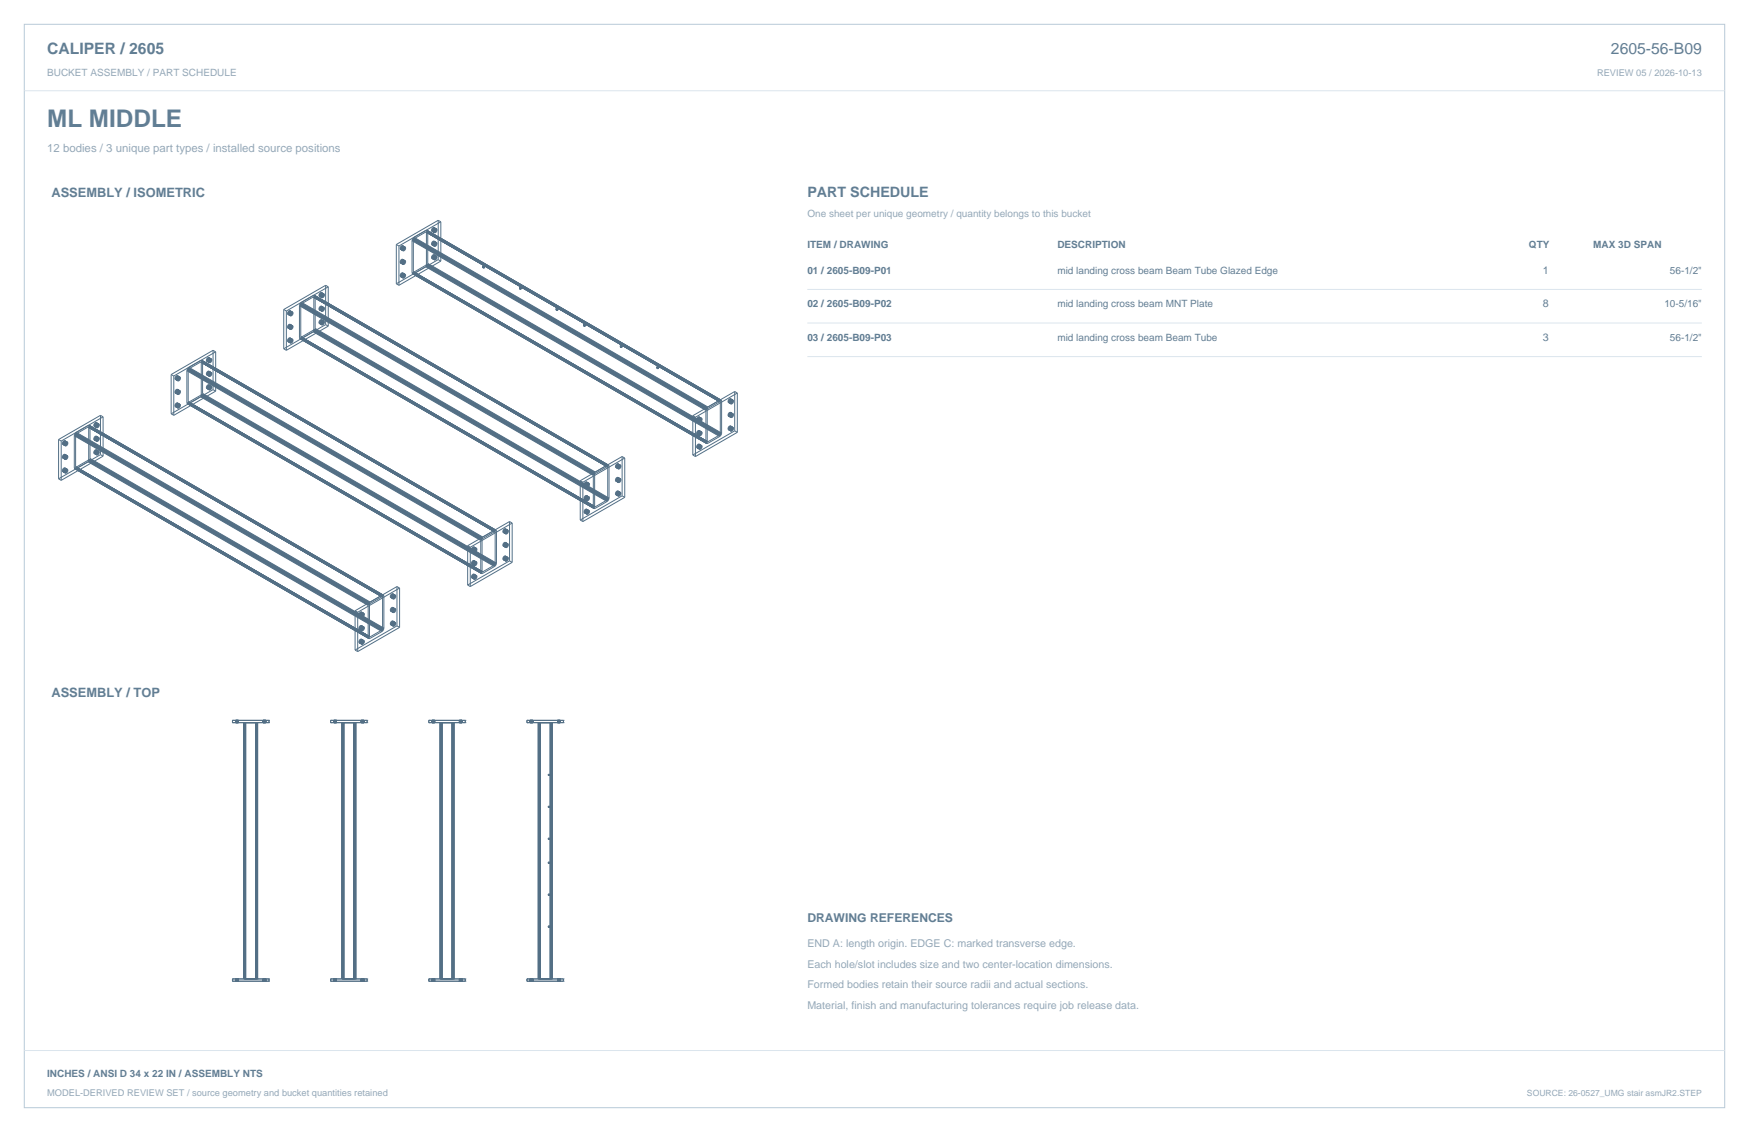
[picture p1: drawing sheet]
<svg xmlns="http://www.w3.org/2000/svg" width="864mm" height="559mm" viewBox="0 0 864 559" stroke-linecap="round" stroke-linejoin="round" font-family="sans-serif">
<path d="M12 12h840v535h-840z" fill="none" stroke="#b8cad8" stroke-width=".49"/>
<path d="M12 45h840M399 143h441M399 159h441M399 176h441M12 519h840" fill="none" stroke="#dbe5ed" stroke-width=".49"/>
<g fill="none" stroke="#536f85" stroke-width=".49">
<path d="M203 119l146 84M203 119v15M203 119l146 83M203 119h.1M204 118l145 84M204 118l-1 1M204 118h.1M204 117l145 84M204 117v1M204 118v16M204 117h.1M204 118l146 84"/>
<path d="M210 115l146 83M210 115l-6 3M210 114l146 84M210 114v1M210 114h.1M210 115h1M211 115h.1M211 115v15M211 114h-1l146 84M211 114l145 84M211 114h.1M211 114v16"/>
<path d="M213 114l2 1M213 114h.1M213 113l2 2M213 113v1M213 120h.1M213 120l1 1M213 113h.1M213 113l2 1M213 120l2 1M213 114h1M213 113l3 1M213 119l3 2"/>
<path d="M213 119v1M214 113l2 1M214 119l2 1M214 119h-1M214 113h-1M214 114h.1M214 119h.1M214 112v1M214 112l2 2M214 112h.1M214 112l2 1M214 119v1"/>
<path d="M214 113v1M215 115h.1M215 113l-1 1 1 1M215 120l-1 1M215 120h.1M215 113h.1M215 114v1M215 120h1M215 113h1M216 114h-1M216 114h.1M216 120h.1"/>
<path d="M216 113h.1M216 113v1M216 109v19M216 109h2M216 109l-20 12M218 109l-21 12M218 109v20M196 121h1M196 121v19M197 121v20M198 123l1 1M198 136l1 1"/>
<path d="M198 129l1 2M198 136h.1M198 129v1M198 123h.1M198 122l2 2M198 136l2 1M198 129l2 1M198 130h.1M198 122v1M198 129h.1M198 122l2 1M198 130l1 1"/>
<path d="M198 122h.1M198 135l2 2M198 135v1M198 135l2 1M198 122h1M198 128v1M198 128l1 1M198 135h.1M198 128l2 2M198 128h.1M198 135l1 1M198 128l2 1"/>
<path d="M198 121l2 2M198 121v1M198 121h.1M199 123l1 1M199 121h.1M199 123h-1M199 121h-1M199 121l1 1M199 128h-1M199 128h.1M199 128l1 1M199 135h-1"/>
<path d="M199 135h.1M199 135l1 1M199 136l1 1M199 129l1 1M199 135v1M199 136h-1M199 129l-1 1M199 121v2M199 137h.1M199 128v1M199 129v1v1M199 122v2"/>
<path d="M199 136v1M199 122h.1M199 131h.1M199 124h.1M199 122h1M200 137h-1M200 130l-1 1M200 124h-1M200 137h.1M200 130h.1M200 124h.1M200 123v1"/>
<path d="M200 123h.1M200 129h-1M200 129h.1M200 136h.1M200 136v1M200 136h-1M200 129v1M200 122v1M203 134l147 85M203 134v1M203 135l146 84M203 135h1"/>
<path d="M204 135l145 84M204 135h.1M204 134l146 84M204 134h.1M204 134l145 84M210 131l146 84M210 131l-6 3M210 131h.1M210 132l145 83M210 132l146 83M211 130l-1 1M211 130l145 85"/>
<path d="M211 130h.1M211 131l145 83M211 131l-1 1M211 130l145 84M211 130v1M213 127l2 1M213 127h.1M213 120v1M213 121l2 1M213 121h.1M213 127v1M213 127h1"/>
<path d="M213 126l2 2M213 128h2M213 126v1M213 121h1M213 128h1M213 126l3 2M213 126h.1M214 126l2 1M214 126h-1M214 128h.1M214 121h.1M214 126h.1"/>
<path d="M214 120l2 1M214 120v1M214 121l1 1M214 127h2M214 126v1M214 127v1M214 127l1 1M215 122h.1M215 128h.1M215 121v1M215 121h.1M215 126l-1 1"/>
<path d="M215 126h.1M215 126l1 1M216 128h-1M216 121h-1M216 127h.1M216 127v1M216 121h.1M216 120v1M216 128l-20 12M216 128l2 1M218 129l-21 12M238 131h.1"/>
<path d="M238 132h.1M238 131l1 1M238 132h1M238 131v1M239 132h-1M239 131h-1M239 132h.1M239 131h.1M239 131v1M140 153l1 1M140 153v19M141 154v19"/>
<path d="M142 155l2 1M142 155h.1M142 154l2 2M142 154v1M142 154l2 1M142 154h.1M142 154l3 1M143 153l2 2M143 153l-1 1M143 153h.1M143 155h-1M143 155l1 1"/>
<path d="M143 153l2 1M143 153v1M143 154h.1M143 156h.1M143 154v1M143 156h1M144 155l-1 1M144 156h.1M144 155v1M145 155h-1M145 154l-1 1M145 154h.1"/>
<path d="M145 155h.1M145 154v1M148 151l145 84M148 151v16M148 151l145 83M148 151h.1M148 150l145 84M148 150v1M148 150l146 84M148 150h.1M148 150l146 83M149 150l145 84"/>
<path d="M149 150v16M149 150h.1M149 149l145 84M149 149l-1 1M155 147l-6 3M155 147l145 84M155 147h.1M155 147v15M155 146l146 84M155 146h.1M155 146l1 16M157 146l2 1"/>
<path d="M157 152l3 2M157 159l3 1M157 159h.1M157 152v1M157 146h.1M157 146l3 1M157 152l3 1M157 153l2 1M157 159l2 1M157 153h1M157 159l1 1M157 152h.1"/>
<path d="M158 145l2 2M158 160h.1M158 159h-1M158 159h1M158 152h-1M158 152l1 1M158 145l-1 1M158 152l2 1M158 153l1 1M158 159l2 1M158 160h1M158 159h.1"/>
<path d="M158 152h.1M158 145h.1M158 145l2 1M158 158l2 2M158 158v1M158 151l2 2M158 158l2 1M158 158h.1M158 151v1M158 151h.1M158 151l2 1M158 144v1"/>
<path d="M158 144l2 1M159 158v1M159 158h-1M159 158l1 1M159 151h-1M159 151h.1M159 151l1 1M159 144h-1M159 144v1M159 144l1 1M159 146h-1h-1M159 152l-1 1"/>
<path d="M159 146h1M159 152l1 1M159 159l1 1M159 159l-1 1M159 151v1M159 159v1M159 153v1M159 145h.1M159 145v1M159 154h.1M159 147h.1M160 154h-1"/>
<path d="M160 147h-1M160 153v1M160 147h.1M160 160h.1M160 153h.1M160 145l-1 1v1M160 159h-1M160 159h.1M160 145h.1M160 146v1M160 146h.1M160 152l-1 1"/>
<path d="M160 152h.1M160 159v1M160 145v1M160 152v1M161 141v19M161 141l1 1M161 141l-21 12M162 142l-21 12M162 142v19M196 140l1 1M257 143h.1M257 142h.1"/>
<path d="M257 142v1M275 153h.1M275 152h.1M275 152v1M288 160h.1M288 160v1M289 160h-1M289 160v1M289 160h.1M99 179l145 84M99 179l-6 3M99 179h.1"/>
<path d="M99 179v16M99 178l146 84M99 178h1M100 178v16M102 178l2 1M102 178h.1M102 177l2 2M102 177v1M102 177h.1M102 177l3 1M103 177h-1M103 177l2 1"/>
<path d="M103 177h.1M103 176v1M103 176l2 1M103 178h-1M103 178h1M103 177v1M103 179h.1M103 179h1M104 179h.1M104 177l-1 1v1M104 177h.1M104 178v1"/>
<path d="M104 177h1M105 178h-1M105 177v1M105 178h.1M105 173l-20 12M105 173v19M105 173l1 1M106 174l-20 12M106 174v19M140 172l1 1M142 168l2 1M142 161l2 2"/>
<path d="M142 168h.1M142 161v1M142 161h.1M142 161l2 1M142 162l2 1M142 168v1M142 167l3 2M142 161l3 1M142 167v1M142 169h.1M142 167l3 1M142 161h2"/>
<path d="M142 167h.1M142 160l3 2M142 160v1M142 167l2 1M143 167l2 1M143 160l2 2M143 160h-1M143 167h-1M143 167h.1M143 160h.1M143 160l2 1M143 160v1"/>
<path d="M143 161l-1 1M143 168l-1 1M143 168l1 1M143 161l1 1M143 167v1M144 161l-1 1 1 1M144 168l-1 1h1M144 169h.1M144 163h.1M144 162v1M144 162h.1M145 162h-1"/>
<path d="M145 169h-1M145 168h-1M145 168h.1M145 162h.1M145 168v1M145 161h-1M145 161h.1M145 161v1M148 167l146 84M148 167h.1M149 166l145 84M149 166h.1"/>
<path d="M149 167h-1M155 163l-6 3M155 163l145 84M155 163h.1M155 164l145 84M155 164l145 83M155 162l146 85M155 162v1M156 163l145 83M156 163l-1 1M156 162l145 84M156 162v1"/>
<path d="M156 162h.1M159 160h.1M160 160h-1M161 160l-21 12M161 160l1 1M162 161l-21 12M288 161h.1M288 160h1M288 161h1M289 161h-1M289 161h.1M306 171h.1"/>
<path d="M306 170v1M306 171h1M306 171l1 1M306 170h.1M307 171h-1M307 170h-1M307 171h.1M307 172h.1M307 170v2M307 170h.1M307 171v1M307 170v1"/>
<path d="M85 185l1 1M85 185v19M86 186v19M86 187l2 1M86 194l2 1M86 194h.1M86 187h.1M86 193l2 2M86 193v1M86 186l3 2M86 200l3 1M86 193l3 1"/>
<path d="M86 194h1M86 187h1M86 186v1M86 193h.1M86 200h.1M87 200l2 1M87 193l2 1M87 186l2 1M87 200h-1M87 193h-1M87 194h.1M87 187h.1"/>
<path d="M87 186h-1M87 199l2 2M87 186h.1M87 186l1 1M87 193h.1M87 193h1M87 199v1M87 192l2 2M87 192v1M87 199h.1M87 199l1 1M87 199l2 1"/>
<path d="M87 192h.1M87 185v1M87 185l2 2M87 192l2 1M87 187l2 1M87 192h1M87 199h1v1M87 185h.1M87 185h1M88 194h-1M88 194h1M88 185h.1"/>
<path d="M88 192h.1M88 185l-1 2M88 192v2M88 193v1v1M88 187v1M88 200v1M88 195h.1M88 188h.1M88 193h.1M88 193h1M89 194l-1 1M89 188h-1"/>
<path d="M89 194h.1M89 188h.1M89 187v1M89 193h.1M89 200h-1M89 200h.1M89 187h.1M89 187h-1M89 193v1M92 183l145 84M92 199l146 84M92 199h.1"/>
<path d="M92 183v16M92 183h.1M92 182l145 84M92 182v1M92 182l146 84M92 182h.1M93 182l145 84M93 182h-1M93 182l145 83M93 182h.1M93 198l145 84M93 183v15"/>
<path d="M93 183l145 83M93 198h.1M93 183h.1M93 198v1M93 182v1M93 199l145 83M93 199h.1M93 181l145 84M93 181v1M99 195l146 84M99 195l-6 4M99 195h.1"/>
<path d="M99 195l145 84M99 196l145 84M100 195l145 84M100 195l-1 1M100 194l145 84M100 194v1M100 194h.1M102 185l2 1M102 191l2 1M102 191h.1M102 185h.1M102 184l2 2"/>
<path d="M102 191v1M102 184v1M102 191l1 1M102 184h.1M102 184l1 1M102 184l2 1M102 185l1 1M102 192l1 1M102 184l3 1M102 190l2 2M102 190v1M102 183l3 2"/>
<path d="M102 190l3 1M102 190h.1M102 183v1M103 190h-1M103 190l2 1M103 183h-1M103 183l2 1M103 183h.1M103 190h.1M103 183v1M103 190l1 1M103 184l-1 1"/>
<path d="M103 184l1 1M103 191l-1 1M103 191l2 1M103 190v1M103 192v1M103 185v1M103 186h.1M103 186h1M104 192l-1 1M104 192h.1M104 186h.1M104 184l-1 1"/>
<path d="M104 185v1M104 184h.1M104 191l-1 1M104 185h.1M104 191h1M104 184h1M105 192h-1M105 185h-1M105 184h.1M105 191v1M105 185h.1M105 191h.1"/>
<path d="M105 184v1M105 192l-20 12M105 192l1 1M106 193l-20 12M324 182h.1M324 181h.1M324 181v1M324 181h1M324 182h1M325 182h-1M325 181h-1M325 182h.1"/>
<path d="M325 181h.1M325 181v1M355 198h1M355 198l-5 4M355 198h.1M356 198h.1M356 198v16M359 198l2 1M359 198l1 1M359 198l3 1M359 198h.1M360 198l2 1"/>
<path d="M360 199h1M360 199h.1M360 198h-1M360 198h.1M360 197l1 1M360 197v1M360 197l2 2M360 197h.1M360 197l2 1M360 197h1v1M361 198l1 1M361 198l-1 1"/>
<path d="M361 199h.1M361 198v1M362 199h-1M362 198h-1M362 199h.1M362 198h.1M362 198v1M363 193l-21 12M363 193l1 1M363 193v20M364 194v19M364 194l-21 12"/>
<path d="M29 217l1 1M29 217v19M30 218v19M31 219l2 1M31 219h.1M31 218l2 2M31 218v1M31 218l2 1M31 218h.1M31 218l1 1M31 218l3 1M32 218h-1"/>
<path d="M32 218l2 1M32 219h-1M32 219l1 1M32 218h.1M32 218v1M32 220h.1M32 219v1M33 218l-1 1M33 218h.1M33 220h.1M33 219v1M33 219h.1"/>
<path d="M33 218l1 1M34 219h-1M34 219h.1M37 215l145 84M37 215v16M37 215h.1M37 215l145 83M37 214l145 84M37 214v1M37 214l146 84M37 214h.1M37 215v15"/>
<path d="M37 214l146 83M38 214h-1M38 214l145 84M38 214h.1M43 211l-5 3M43 211l146 84M44 211l145 84M44 211h-1M44 211h.1M44 211v16M44 210h-1l147 84M44 210l145 84"/>
<path d="M44 210h.1M44 210v16M46 210l2 1M46 217l2 1M46 217h.1M46 210h.1M46 216l3 2M46 216v1M46 209l3 2M46 210h1M46 216h.1M46 216l2 1"/>
<path d="M46 209v1M46 216l3 1M46 209h.1M47 209l2 1M47 216l2 1M47 209h-1M47 216h-1M47 216h.1M47 209h.1M47 215v1M47 215l2 2M47 215h.1"/>
<path d="M47 215l2 1M47 210h.1M47 209l1 1M47 215h1M47 209h2M48 210h1M48 216l1 1M48 216l-2 1M48 210h-1M48 215h.1M48 215v1M48 217v1"/>
<path d="M48 218h.1M48 211h.1M49 218h-1M49 211h-1M49 209l-1 1v1M49 217v1M49 211h.1M49 216l-1 1M49 216h.1M49 209h.1M49 217h.1M49 210v1"/>
<path d="M49 210h.1M49 209v1M49 216v1M50 205v19M50 205l1 1M50 205l-21 12M51 206l-21 12M51 206v19M85 204l1 1M86 200l2 1M86 200v1M86 201h2"/>
<path d="M88 200l-2 1M88 200l1 1M88 201h.1M89 201h-1M89 201h.1M89 200v1M342 205l1 1M342 205v20M343 206v19M344 214l2 1M344 214h.1M344 207l2 1"/>
<path d="M344 207h.1M344 213l2 2M344 207v1M344 213v1M344 220l1 1M344 213l1 1M344 206l2 2M344 208h.1M344 213h.1M344 220h.1M344 206v1M344 220l3 1"/>
<path d="M344 206l3 2M344 213l3 1M344 206h.1M344 206l3 1M345 219l2 2M345 206l2 1M345 213l2 1M345 219l-1 1M345 213h-1M345 206h-1M345 219l2 1M345 219h.1"/>
<path d="M345 212l2 2M345 206h.1M345 212h.1M345 212v1M345 219v1l-1 1M345 207h2M345 207l-1 1M345 215h.1M345 213v1h-1M345 206v1M345 214v1M345 215h1"/>
<path d="M346 215h.1M346 208h.1M347 207h-2l1 1M347 214l-1 1M347 208h-1M347 207h.1M347 214h.1M347 207v1M347 214l-1-1-1 1M349 203v16M349 202v1M349 202h.1"/>
<path d="M349 219h.1M349 201v1M349 202v16M349 218h.1M349 201h.1M350 218h-1M350 219h-1M350 202h-1M355 215l-5 4M355 215l-5 3M355 215h.1M356 215h-1"/>
<path d="M356 214v1M356 214h.1M356 215h.1M359 205l2 1M359 212l2 1M359 205h1M359 212h.1M359 205l3 1M359 211l3 2M359 211v1M359 212h1M359 205h.1"/>
<path d="M360 205l1 1M360 211l2 2M360 204l2 2M360 212h.1M360 204l-1 1M360 211h-1M360 204l2 1M360 211l2 1M360 211h.1M360 204h.1M360 204l1 1M360 211h1"/>
<path d="M360 210l2 2M360 210v1M360 210l2 1M360 210h.1M360 204h2M360 204h1M360 210h1M361 205l1 1M361 212h1M361 212h-1M361 205h-1M361 210h.1"/>
<path d="M361 213h.1M361 210v2M361 204h.1M361 204v1M361 211v2M361 205v1M361 206h.1M362 206h-1M362 213h-1M362 211h-1M362 204l-1 1M362 213h.1"/>
<path d="M362 206h.1M362 204h.1M362 211h.1M362 212v1M362 212h.1M362 205v1M362 205h.1M362 204v1M362 211v1M363 213h1M363 213l-21 12M364 213l-21 12"/>
<path d="M29 236l1 1M31 232l2 2M31 226l2 1M31 232v1M31 226h.1M31 232l2 1M31 225l2 2M31 233h.1M31 232h.1M31 225v1M31 233l2 1M31 225h.1"/>
<path d="M31 225l2 1M31 231l2 2M31 225h1M31 231v1M31 231h.1M31 231l2 1M31 231l3 1M31 224l3 2M31 224v1M32 231h-1M32 224h-1M32 224l2 2"/>
<path d="M32 231l2 1M32 224v1v1M32 224h.1M32 224l1 1M32 231h.1M32 231l1 1M32 226h-1M32 232l1 1M32 226h1M32 232l-1 1M32 231v1M32 220h1"/>
<path d="M32 225v1l1 1M33 232l-1 1 1 1M33 234h.1M33 227h.1M33 232h.1M33 233v1M33 233h.1M33 226v1M33 226h.1M33 232h1M33 225h-1M33 225l1 1"/>
<path d="M34 226h-1M34 232l-1 1M34 232h.1M34 226h.1M37 231l146 84M37 231h.1M37 231l145 84M37 230l146 84M37 230h.1M37 230v1M37 231l146 83M37 231h1"/>
<path d="M38 231h-1M38 231h.1M43 227l146 84M43 227l-5 4M44 227l145 84M44 227h-1M44 227h.1M44 228l145 84M44 227v1M44 227l146 83M44 226l146 84M44 226v1"/>
<path d="M46 223l2 1M46 223v1M46 223l3 1M46 224l2 1M46 223h.1M46 224h.1M47 222l2 2M47 222l-1 1M47 222l2 1M47 222h.1M47 222l1 1M48 224h.1"/>
<path d="M48 224v1M48 223l1 1M48 223l-2 1M48 225h.1M49 224h-1M49 224h.1M49 223l-1 1M49 223h.1M49 223v1M50 224l-21 12M50 224l1 1M51 225l-21 12"/>
<path d="M287 237l1 1M287 237v20M288 238v19M288 239l3 1M289 239l2 1M289 239h-1M289 238l2 2M289 238v1M289 238l2 1M289 238h.1M289 238h1M290 238v1"/>
<path d="M290 238l1 1M290 239l-1 1-1-1M290 239l1 1M291 240h.1M291 239h-1v1M291 239h.1M291 239v1M293 235v16M293 234v1M293 234h.1M294 233l-1 1M294 234v16"/>
<path d="M294 234h.1M294 233h.1M300 230h1M300 230l-6 4M300 230h.1M300 230v1M300 231h.1M300 231v15M301 230h.1M301 230v16M304 230l2 1M304 237l2 1"/>
<path d="M304 237h.1M304 230v1M304 230h.1M304 231l2 1M304 236l2 2M304 237h1M304 236v1M304 229l1 1M304 236l3 1M304 229v1M304 236h.1M304 229l3 2"/>
<path d="M304 236l2 1M304 229h.1M305 236l2 1M305 229l2 1M305 229h-1M305 236h-1M305 229h.1M305 236h.1M305 237h.1M305 236v1M305 230l1 1M305 237l1 1"/>
<path d="M305 230l-1 1M305 238h.1M305 229v1M305 230v1l1 1M305 238h1M306 237l-1 1M306 238h.1M306 231v1M306 231h.1M306 236v1M306 236h.1M306 236l1 1"/>
<path d="M307 230h-2M307 237h.1M307 237l-1 1M307 231h-1M307 230h.1M307 230v1M307 225l-20 12M307 225l1 1M307 225v20M308 226l-20 12M308 226v20M342 225h1"/>
<path d="M344 221l2 1M344 221h.1M344 220l2 2M344 220v1M344 220l2 1M345 221h.1M345 221l1 1M346 222h.1M346 220l-1 1M346 220h1M346 220h.1M346 221v1"/>
<path d="M347 221h-1M347 221h.1M347 220h.1M347 220v1M252 257l-21 12M252 257l1 1M252 257v20M253 258v20M253 258l-21 12M287 257h1M288 253l2 1M288 246l2 1"/>
<path d="M288 253h.1M288 246h.1M288 252l3 2M288 246l3 1M288 252v1M288 252l3 1M288 245l3 2M288 253h1M288 246h1M288 252h.1M288 245v1M289 252l1 1"/>
<path d="M289 245l1 1M289 253h.1M289 246h.1M289 245h-1M289 252h-1M289 252l2 1M289 245l2 2M289 252h.1M289 245h.1M289 245l2 1M289 251l2 2M289 251v1"/>
<path d="M289 251h.1M289 251l2 1M289 245h1M289 251h1M290 251h.1M290 245h.1M290 251v1l-1 1M290 254h.1M290 240h.1M290 245l1 1M290 245l-1 1M290 253v1"/>
<path d="M290 246v1M290 247h.1M291 240h-1M291 254h-1M291 247h-1M291 247h.1M291 253v1M291 252l-1 1M291 253h.1M291 245l-1 1M291 252h.1M291 245h.1"/>
<path d="M291 246v1M291 245v1M291 246h.1M291 252v1M293 251h1M294 250h.1M294 251h.1M300 248l-6 3M300 247l-6 3M300 247h.1M300 247v1M300 246v1"/>
<path d="M300 246h.1M301 247h-1M301 246v1M301 246h.1M304 244l2 1M304 244h.1M304 243l2 2M304 243v1M304 243h.1M304 243l2 1M304 243l3 1M304 243h2"/>
<path d="M305 242l2 2M305 242l-1 1M305 242l2 1M305 242h.1M305 242v1v1M305 244h-1M305 244h1M306 243l-1 1 1 1M306 245h.1M306 244v1M306 244h.1M307 243h-1"/>
<path d="M307 244h-1M307 243h.1M307 244h.1M307 243v1M307 245l1 1M307 245l-20 12M308 246l-20 11M231 269l1 1M231 269v20M232 270v20M233 278l2 1M233 278h.1"/>
<path d="M233 271h.1M233 271l2 1M233 271v1M233 278l1 1M233 277l1 1M233 272h.1M233 277v1M233 270l2 2M233 277l2 2M233 277h.1M233 270v1M233 277l2 1"/>
<path d="M233 270l3 1M233 270h.1M233 277l3 1M234 270h-1M234 270l2 1M234 277l2 1M234 277h.1M234 277h-1M234 270h.1M234 270l1 1M234 271l1 1M234 271l-1 1"/>
<path d="M234 279h.1M234 277v1h-1M234 270v1M234 278v1M235 271l-1 1h1M235 279h-1M235 279h.1M235 271h.1M235 272h.1M235 278v1M235 271h1M236 278l-1-1-1 1"/>
<path d="M236 278h-1M236 271l-1 1M236 278h.1M236 271h.1M237 267l1 16M237 267h.1M237 266v1M238 265l-1 1M238 266v16M238 266h.1M238 265h.1M244 262l-6 4"/>
<path d="M244 280l-6 3M244 262h.1M244 279l-6 3M244 279h.1M244 280h.1M244 262v1M244 278v1M244 263h.1M244 278h.1M244 263v15M245 279l-1 1M245 279h.1"/>
<path d="M245 262h.1M245 262h-1M245 278v1M245 278h.1M245 262v16M248 262l2 2M248 269l2 1M248 276l2 1M248 269h.1M248 276h.1M248 262v1M248 262l2 1"/>
<path d="M248 263h.1M248 262h.1M248 262l3 1M248 263l2 1M248 275l3 2M248 269l3 1M248 275v1M248 268l3 2M248 275l3 1M248 275h.1M248 268v1M249 261l1 1"/>
<path d="M249 268l2 1M249 275l2 1M249 261l-1 1M249 268h-1M249 275h-1M249 261l2 2M249 268l1 1M249 275h1M249 261h.1M249 268h.1M249 275h.1M249 261l2 1"/>
<path d="M249 274l2 2M249 274v1M249 261h1l-1 1M249 274l2 1M249 274l1 1-1 1M249 268h1M249 274h.1M249 262l2 1M249 269l2 1M249 276l2 1M249 276h-1M249 269h-1"/>
<path d="M249 262l-1 1M250 268h.1M250 263h.1M250 277h.1M250 263v1M250 268l-1 1M250 264h.1M250 262v1M250 269v1M250 275v2M250 270h.1M251 277h-1"/>
<path d="M251 270h-1M251 263h-1M251 275h-1M251 277h.1M251 270h.1M251 263h.1M251 262h.1M251 262h-1M251 275h.1M251 276v1M251 269h-1M251 276h.1"/>
<path d="M251 269v1M251 269h.1M251 275v1M251 262v1M252 277l-21 12M252 277l1 1M253 278l-21 12M182 299v16M182 299h.1M182 298v1M182 298h.1M182 299v15"/>
<path d="M183 298h-1M183 297l-1 1M183 298h.1M189 294h.1M189 295l-6 3M189 295h.1M189 295v16M189 294h1M190 294v16M193 294l2 2M193 294v1M193 294h.1"/>
<path d="M193 294l2 1M193 295l1 1M193 295h.1M193 294h1M193 293l2 2M193 293v1M193 300l2 1M193 293h.1M193 300h.1M194 300h-1M194 300l1 1M194 293l1 1"/>
<path d="M194 293h-1M194 300v1M194 293h.1M194 300h.1M194 294l-1 1M194 294l1 1M194 293v1M194 294v2M194 296h.1M195 296h-1M195 296h.1M195 295v1"/>
<path d="M195 295h.1M195 294h-1M195 294h.1M195 294v1M196 290l-21 11M196 290h1M196 290v19M197 290v20M197 290l-20 12M231 289l1 1M233 285l2 1M233 285h.1"/>
<path d="M233 284l2 2M233 285l1 1M233 284v1M233 284l1 1M233 284h.1M233 284l2 1M233 284l3 1M234 283l2 2M234 283l-1 1M234 283l2 1M234 283h.1M234 283v2h-1"/>
<path d="M234 285v1M235 286h-1M235 284l-1 1M235 284h.1M235 286h.1M235 284h1M235 285v1M235 285h.1M236 284v1M236 285h-1M236 285h.1M238 283h.1"/>
<path d="M238 282h.1M175 301l2 1M175 301v20M177 302v20M177 317l2 1M177 310l2 1M177 317h.1M177 310h.1M177 303l2 1M177 303l1 1M177 316l3 2M177 310l3 1"/>
<path d="M177 317h1M177 310l1 1M177 316v1M177 316l2 1M177 309l2 1M177 303l3 1M177 316h.1M177 309v1M177 303h.1M178 316l2 1M178 303l2 1M178 309l2 2"/>
<path d="M178 317h.1M178 311h.1M178 304h.1M178 316h-1M178 309h-1M178 303h-1M178 309l2 1M178 302l2 2M178 316h.1M178 309h.1M178 302v1M178 302l2 1"/>
<path d="M178 302h.1M178 315l2 2M178 315l1 1-1 1M178 315v1M178 302l1 1M178 309h1M179 304h.1M179 303l-1 1M179 303l1 1M179 309h.1M179 304v1M179 318h.1"/>
<path d="M179 309l-1 2M179 309l1 1M179 317v1M179 310v1M179 310h.1M179 311h.1M179 305h.1M179 310h1M180 311h-1M180 304h-1M180 318h-1M180 303h-1v1"/>
<path d="M180 311h.1M180 304h.1M180 317v1M180 310h.1M180 303h.1M180 310v1M180 317h.1M180 317l-1-1v1M180 303v1M182 315h.1M182 314h.1M182 314h1"/>
<path d="M183 315h-1M183 314h.1M183 315h.1M189 312l-6 3M189 311l-6 3M189 311h.1M189 312h.1M189 311v1M190 310l-1 1M190 310h.1M193 301l2 1M193 308l2 1"/>
<path d="M193 301v1M193 308h.1M193 308l1 1M193 301h.1M193 302h1M193 307l2 2M193 302h.1M193 307v1M193 307l2 1M193 307h.1M193 300l2 2M193 300v1"/>
<path d="M193 300l1 1M193 307l1 1M194 307h-1M194 307l1 1M194 307v1M194 307h1M194 307h.1M194 308h-1M194 301l-1 1M194 301l1 1M194 308l1 1M194 302h.1"/>
<path d="M194 309h.1M194 308v1M194 301v1M195 309h-1M195 302h-1M195 302h.1M195 309h.1M195 301h-1M195 301h.1M195 308v1M195 307l-1 1M195 308h.1"/>
<path d="M195 307v1M195 301v1M196 309l1 1M196 309l-21 12M197 310l-20 12M175 321l2 1M115 357h.1M115 356h.1M115 357h18M115 356h18M115 356v1M116 356v1"/>
<path d="M117 356v1M118 356v1M120 357h.1M120 357v126M121 357v126M121 357h.1M126 357v126M127 357v126M127 357h.1M130 356v1M131 356v1M133 357h.1"/>
<path d="M133 356h.1M133 356v1M163 357h.1M163 356h.1M163 357h18M163 356h18M163 356v1M165 356v1M166 356v1M169 357h.1M169 357v126M170 357v126"/>
<path d="M175 357v126M175 357h.1M176 357v126M176 357h.1M178 356v1M179 356v1M180 356v1M181 357h.1M181 356h.1M181 356v1M212 357h.1M212 356h.1"/>
<path d="M212 357h18M212 356h18M212 356v1M213 356v1M214 356v1M215 356v1M217 357h.1M217 357v126M218 357v126M218 357h.1M223 357v126M224 357v126"/>
<path d="M224 357h.1M227 356v1M228 356v1M230 357h.1M230 356h.1M230 356v1M260 357h.1M260 356h.1M260 357h18M260 356v1M260 356h18M262 356v1"/>
<path d="M263 356v1M266 357h.1M266 357v126M267 357v126M272 357v126M272 357h.1M273 357v126M273 357h.1M275 356v1M276 356v1M277 356v1M278 357h.1"/>
<path d="M278 356h.1M278 356v1M271 383h.1M271 398h.1M271 382h.1M271 382v1M271 398v1M271 399h.1M271 414h.1M271 426h.1M271 457v1M271 442h.1"/>
<path d="M271 457h.1M271 458h.1M271 441v1M271 441h.1M115 483h.1M115 484h.1M115 483h18M115 484h18M115 483v1M116 483v1M117 483v1M118 483v1"/>
<path d="M120 483h.1M121 483h.1M127 483h.1M130 483v1M131 483v1M133 483h.1M133 484h.1M133 483v1M163 483h.1M163 484h.1M163 483h18M163 484h18"/>
<path d="M163 483v1M165 483v1M166 483v1M169 483h.1M175 483h.1M176 483h.1M178 483v1M179 483v1M180 483v1M181 483h.1M181 484h.1M181 483v1"/>
<path d="M212 483h.1M212 484h.1M212 483h18M212 484h18M212 483v1M213 483v1M214 483v1M215 483v1M217 483h.1M218 483h.1M224 483h.1M227 483v1"/>
<path d="M228 483v1M230 483h.1M230 484h.1M230 483v1M260 483h.1M260 484h.1M260 483h18M260 484h18M260 483v1M262 483v1M263 483v1M266 483h.1"/>
<path d="M272 483h.1M273 483h.1M275 483v1M276 483v1M277 483v1M278 483h.1M278 484h.1M278 483v1"/>
</g>
<text font-size="12" fill="#617e94" x="23" y="63">ML MIDDLE</text>
<g font-size="7.8" fill="#617e94">
<text x="23" y="27">CALIPER / 2605</text>
<text x="795" y="27">2605-56-B09</text>
</g>
<text font-size="7.1" fill="#617e94" x="399" y="97">PART SCHEDULE</text>
<g font-size="6.3" fill="#617e94">
<text x="25" y="97">ASSEMBLY / ISOMETRIC</text>
<text x="25" y="344">ASSEMBLY / TOP</text>
</g>
<text font-size="6" fill="#617e94" x="399" y="455">DRAWING REFERENCES</text>
<text font-size="5.6" fill="#93a8b9" x="23" y="75">12 bodies / 3 unique part types / installed source positions</text>
<g font-size="5.3" fill="#617e94">
<text x="762" y="135">1</text>
<text x="762" y="152">8</text>
<text x="762" y="168">3</text>
</g>
<g font-size="5.3" fill="#93a8b9">
<text x="399" y="467">END A: length origin. EDGE C: marked transverse edge.</text>
<text x="399" y="478">Each hole/slot includes size and two center-location dimensions.</text>
<text x="399" y="488">Formed bodies retain their source radii and actual sections.</text>
<text x="399" y="498">Material, finish and manufacturing tolerances require job release data.</text>
</g>
<g font-size="4.9" fill="#93a8b9">
<text x="23" y="38">BUCKET ASSEMBLY / PART SCHEDULE</text>
<text x="399" y="107">One sheet per unique geometry / quantity belongs to this bucket</text>
</g>
<g font-size="4.9" fill="#617e94">
<text x="399" y="122">ITEM / DRAWING</text>
<text x="522" y="122">DESCRIPTION</text>
<text x="755" y="122">QTY</text>
<text x="787" y="122">MAX 3D SPAN</text>
<text x="399" y="135">01 / 2605-B09-P01</text>
<text x="522" y="135">mid landing cross beam Beam Tube Glazed Edge</text>
<text x="825" y="135">56-1/2&quot;</text>
<text x="399" y="152">02 / 2605-B09-P02</text>
<text x="522" y="152">mid landing cross beam MNT Plate</text>
<text x="822" y="152">10-5/16&quot;</text>
<text x="399" y="168">03 / 2605-B09-P03</text>
<text x="522" y="168">mid landing cross beam Beam Tube</text>
<text x="825" y="168">56-1/2&quot;</text>
<text x="23" y="532">INCHES / ANSI D 34 x 22 IN / ASSEMBLY NTS</text>
</g>
<g font-size="4.6" fill="#93a8b9">
<text x="789" y="38">REVIEW 05 / 2026-10-13</text>
<text x="23" y="541">MODEL-DERIVED REVIEW SET / source geometry and bucket quantities retained</text>
</g>
<text font-size="4.2" fill="#93a8b9" x="754" y="541">SOURCE: 26-0527_UMG stair asmJR2.STEP</text>
</svg>
